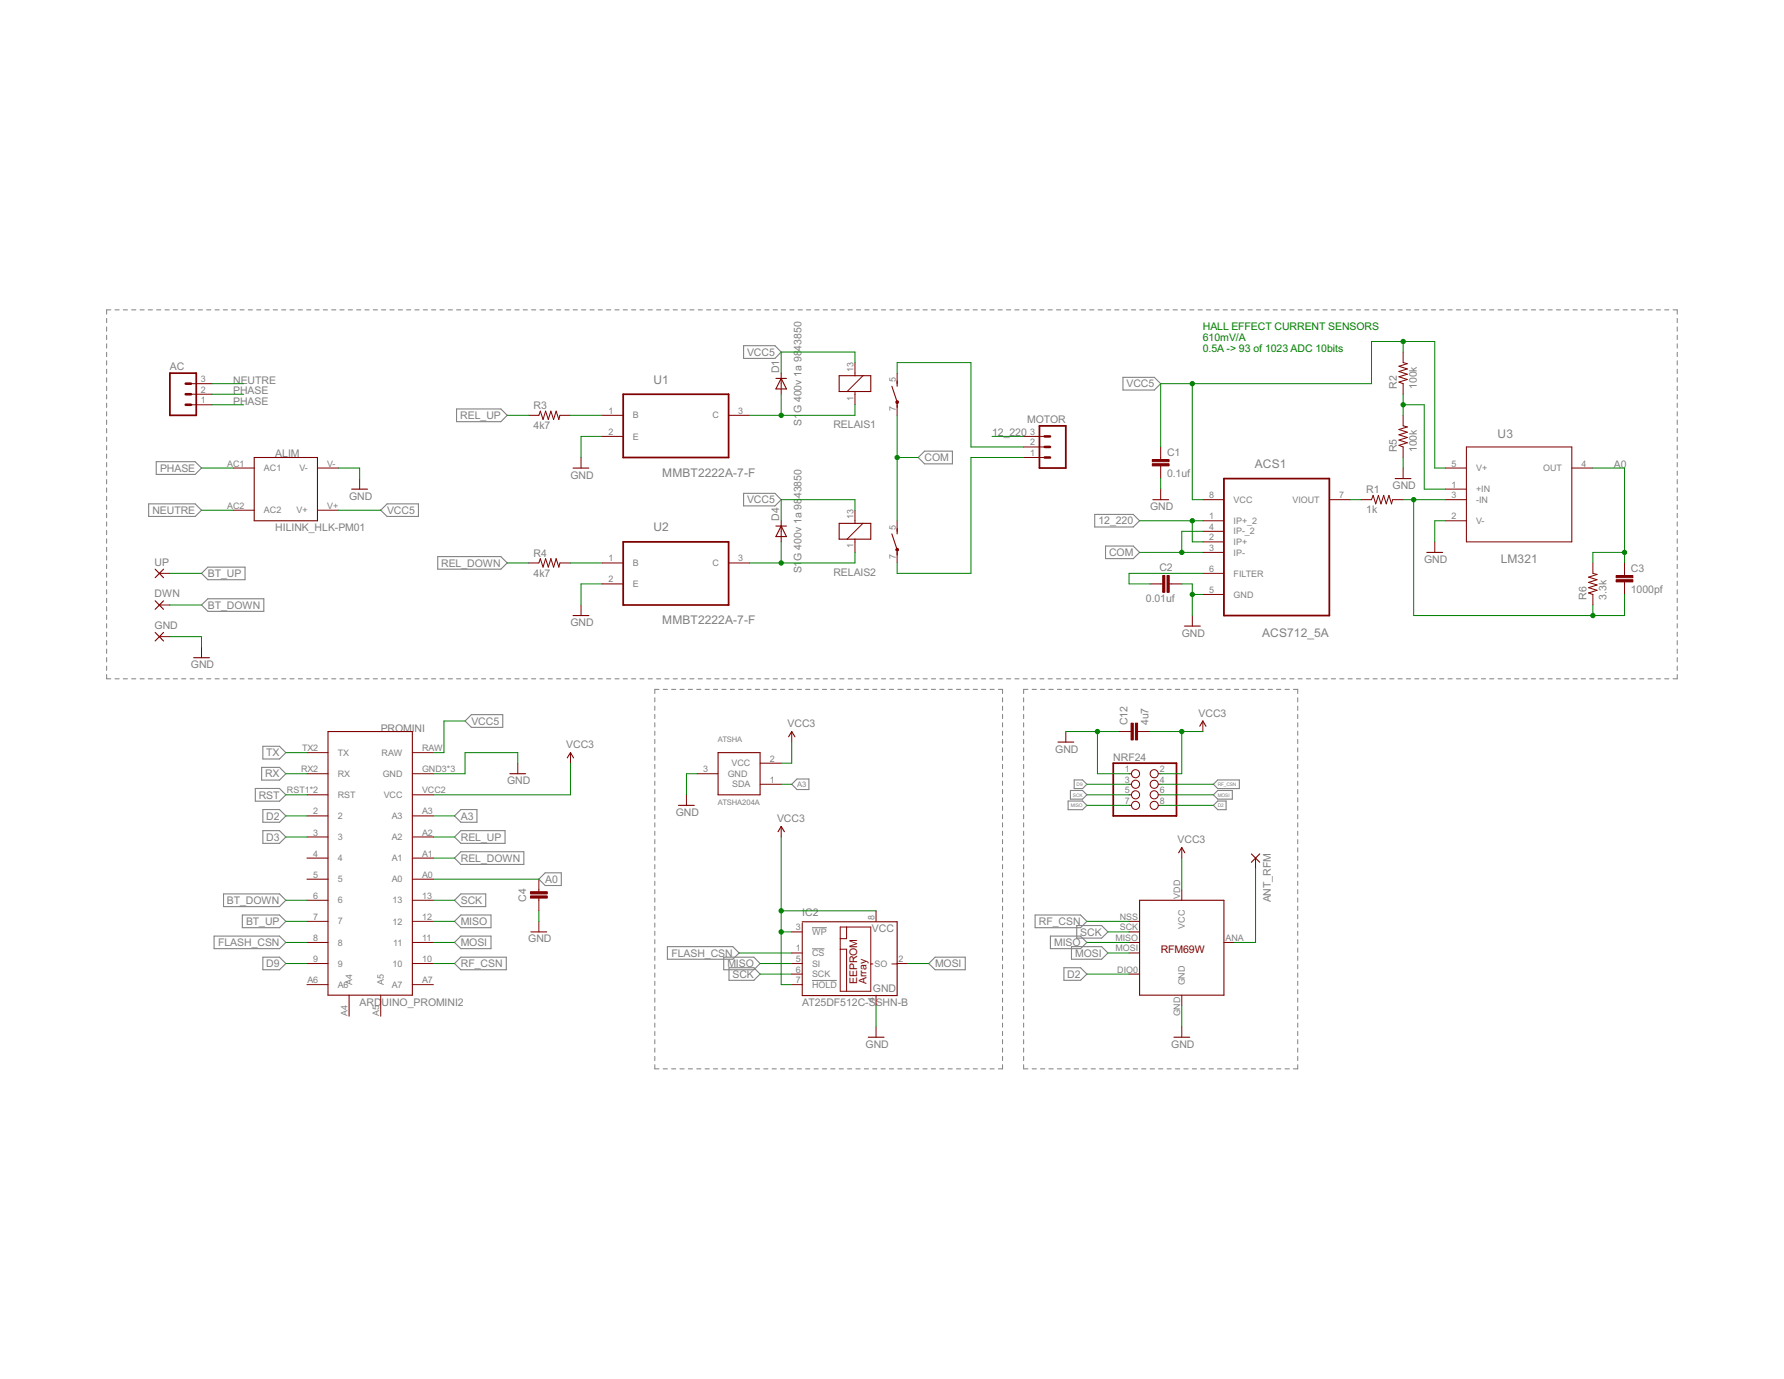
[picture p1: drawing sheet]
<svg xmlns="http://www.w3.org/2000/svg" width="279mm" height="216mm" viewBox="0 0 279 216" stroke-linecap="round" stroke-linejoin="round" font-family="sans-serif">
<g fill="none" stroke="#808080" stroke-width=".16">
<path d="M16.7 49.8v.7M16.7 51.2v.7M16.7 52.5v.7M16.7 53.8v.7M16.7 55.2v.6M16.7 56.5v.6M16.7 57.8v.7M16.7 59.1v.7M17.4 48.5h-.7v.7M18 48.5h.7M19.3 48.5h.7M20.6 48.5h.7"/>
<path d="M21.9 48.5h.7M23.2 48.5h.7M24.5 48.5h.7M25.8 48.5h.7M27.1 48.5h.7M28.4 48.5h.7M29.8 48.5h.6M31.1 48.5h.6M32.4 48.5h.6M33.7 48.5h.6M35 48.5h.6M36.3 48.5h.6"/>
<path d="M37.6 48.5h.6M38.9 48.5h.6M40.2 48.5h.7M41.5 48.5h.6M42.8 48.5h.7M44.1 48.5h.7M45.4 48.5h.7M46.7 48.5h.7M48 48.5h.7M49.3 48.5h.7M50.6 48.5h.7M51.9 48.5h.7"/>
<path d="M53.2 48.5h.7M54.5 48.5h.7M55.9 48.5h.6M57.1 48.5h.7M58.5 48.5h.6M59.8 48.5h.6M61.1 48.5h.6M62.4 48.5h.6M63.7 48.5h.6M65 48.5h.6M66.3 48.5h.7M67.6 48.5h.6"/>
<path d="M68.9 48.5h.7M70.2 48.5h.7M71.5 48.5h.7M72.8 48.5h.7M74.1 48.5h.7M75.4 48.5h.7M76.7 48.5h.7M78 48.5h.7M79.3 48.5h.7M80.6 48.5h.7M81.9 48.5h.7M83.2 48.5h.7"/>
<path d="M84.6 48.5h.6M85.9 48.5h.6M87.2 48.5h.6M88.5 48.5h.6M89.8 48.5h.6M91.1 48.5h.6M92.4 48.5h.6M93.7 48.5h.6M95 48.5h.7M96.3 48.5h.7M97.6 48.5h.7M98.9 48.5h.7"/>
<path d="M100.2 48.5h.7M101.5 48.5h.7M102.8 48.5h.7M104.1 48.5h.7M105.4 48.5h.7M106.7 48.5h.7M108 48.5h.7M109.3 48.5h.7M110.7 48.5h.6M112 48.5h.6M113.3 48.5h.6M114.6 48.5h.6"/>
<path d="M115.9 48.5h.6M117.2 48.5h.6M118.5 48.5h.6M119.8 48.5h.6M121.1 48.5h.7M122.4 48.5h.6M123.7 48.5h.7M125 48.5h.7M126.3 48.5h.7M127.6 48.5h.7M128.9 48.5h.7M130.2 48.5h.7"/>
<path d="M131.5 48.5h.7M132.8 48.5h.7M134.1 48.5h.7M135.4 48.5h.7M136.8 48.5h.6M138 48.5h.7M139.4 48.5h.6M140.7 48.5h.6M142 48.5h.6M143.3 48.5h.6M144.6 48.5h.6M145.9 48.5h.6"/>
<path d="M147.2 48.5h.6M148.5 48.5h.6M149.8 48.5h.7M151.1 48.5h.7M152.4 48.5h.7M153.7 48.5h.7M155 48.5h.7M156.3 48.5h.7M157.6 48.5h.7M158.9 48.5h.7M160.2 48.5h.7M161.5 48.5h.7"/>
<path d="M162.9 48.5h.6M164.1 48.5h.7M165.5 48.5h.6M166.8 48.5h.6M168.1 48.5h.6M169.4 48.5h.6M170.7 48.5h.6M172 48.5h.6M173.3 48.5h.6M174.6 48.5h.6M175.9 48.5h.7M177.2 48.5h.7"/>
<path d="M178.5 48.5h.7M179.8 48.5h.7M181.1 48.5h.7M182.4 48.5h.7M183.7 48.5h.7M185 48.5h.7M186.3 48.5h.7M187.6 48.5h.7M188.9 48.5h.7M190.2 48.5h.7M191.6 48.5h.6M192.8 48.5h.7"/>
<path d="M194.2 48.5h.6M195.5 48.5h.6M196.8 48.5h.6M198.1 48.5h.6M199.4 48.5h.6M200.7 48.5h.6M202 48.5h.6M203.3 48.5h.6M204.6 48.5h.7M205.9 48.5h.7M207.2 48.5h.7M208.5 48.5h.7"/>
<path d="M209.8 48.5h.7M211.1 48.5h.7M212.4 48.5h.7M213.7 48.5h.7M215 48.5h.7M216.3 48.5h.7M217.7 48.5h.6M218.9 48.5h.7M220.3 48.5h.6M221.6 48.5h.6M222.9 48.5h.6M224.2 48.5h.6"/>
<path d="M225.5 48.5h.6M226.8 48.5h.6M228.1 48.5h.6M229.4 48.5h.6M230.7 48.5h.7M232 48.5h.7M233.3 48.5h.7M234.6 48.5h.7M235.9 48.5h.7M237.2 48.5h.7M238.5 48.5h.7M239.8 48.5h.7"/>
<path d="M241.1 48.5h.7M242.4 48.5h.7M243.8 48.5h.6M245 48.5h.7M246.4 48.5h.6M247.6 48.5h.7M249 48.5h.6M250.3 48.5h.6M251.6 48.5h.6M252.9 48.5h.6M254.2 48.5h.6M255.5 48.5h.6"/>
<path d="M256.8 48.5h.7M258.1 48.5h.7M259.4 48.5h.7M260.7 48.5h.7M262 48.5h.7v.7M262.7 49.8v.7M262.7 51.2v.7M262.7 52.5v.7M262.7 53.8v.7M262.7 55.2v.6M262.7 56.5v.6M262.7 57.8v.7"/>
<path d="M262.7 59.1v.7M16.7 60.5v.7M16.7 61.8v.7M16.7 63.1v.7M16.7 64.5v.6M16.7 65.8v.7M16.7 67.1v.7M16.7 68.4v.7M16.7 69.8v.6M16.7 71.1v.7M16.7 72.4v.7M16.7 73.7v.7"/>
<path d="M16.7 75.1v.7M16.7 76.4v.7M16.7 77.7v.7M16.7 79.1v.6M262.7 60.5v.7M262.7 61.8v.7M262.7 63.1v.7M262.7 64.5v.6M262.7 65.8v.7M262.7 67.1v.7M262.7 68.4v.7M262.7 69.8v.6"/>
<path d="M262.7 71.1v.7M262.7 72.4v.7M262.7 73.7v.7M262.7 75.1v.7M262.7 76.4v.7M262.7 77.7v.7M262.7 79.1v.6M16.7 80.4v.6M16.7 81.7v.7M16.7 83v.7M16.7 84.4v.6M16.7 85.7v.7"/>
<path d="M16.7 87v.7M16.7 88.3v.7M16.7 89.7v.7M16.7 91v.7M16.7 92.3v.7M16.7 93.7v.6M16.7 95v.7M16.7 96.3v.7M16.7 97.6v.7M16.7 99v.7M262.7 80.4v.6M262.7 81.7v.7"/>
<path d="M262.7 83v.7M262.7 84.4v.6M262.7 85.7v.7M262.7 87v.7M262.7 88.3v.7M262.7 89.7v.7M262.7 91v.7M262.7 92.3v.7M262.7 93.7v.6M262.7 95v.7M262.7 96.3v.7M262.7 97.6v.7"/>
<path d="M262.7 99v.7M16.7 105.6v.7h.7M16.7 100.3v.7M16.7 101.6v.7M16.7 103v.6M16.7 104.3v.7M18 106.3h.7M19.3 106.3h.7M20.6 106.3h.7M21.9 106.3h.7M23.2 106.3h.7M24.5 106.3h.7"/>
<path d="M25.8 106.3h.7M27.1 106.3h.7M28.4 106.3h.7M29.8 106.3h.6M31.1 106.3h.6M32.4 106.3h.6M33.7 106.3h.6M35 106.3h.6M36.3 106.3h.6M37.6 106.3h.6M38.9 106.3h.6M40.2 106.3h.7"/>
<path d="M41.5 106.3h.6M42.8 106.3h.7M44.1 106.3h.7M45.4 106.3h.7M46.7 106.3h.7M48 106.3h.7M49.3 106.3h.7M50.6 106.3h.7M51.9 106.3h.7M53.2 106.3h.7M54.5 106.3h.7M55.9 106.3h.6"/>
<path d="M57.1 106.3h.7M58.5 106.3h.6M59.8 106.3h.6M61.1 106.3h.6M62.4 106.3h.6M63.7 106.3h.6M65 106.3h.6M66.3 106.3h.7M67.6 106.3h.6M68.9 106.3h.7M70.2 106.3h.7M71.5 106.3h.7"/>
<path d="M72.8 106.3h.7M74.1 106.3h.7M75.4 106.3h.7M76.7 106.3h.7M78 106.3h.7M79.3 106.3h.7M80.6 106.3h.7M81.9 106.3h.7M83.2 106.3h.7M84.6 106.3h.6M85.9 106.3h.6M87.2 106.3h.6"/>
<path d="M88.5 106.3h.6M89.8 106.3h.6M91.1 106.3h.6M92.4 106.3h.6M93.7 106.3h.6M95 106.3h.7M96.3 106.3h.7M97.6 106.3h.7M98.9 106.3h.7M100.2 106.3h.7M101.5 106.3h.7M102.6 109.2v.7"/>
<path d="M102.6 110.6v.6M102.6 111.8v.7M102.6 113.2v.6M102.6 114.5v.6M102.6 115.8v.6M102.6 117.1v.6M102.6 118.4v.6M102.6 119.7v.6M102.8 106.3h.7M103.2 107.9h-.6v.7M103.9 107.9h.6M104.1 106.3h.7"/>
<path d="M105.2 107.9h.6M105.4 106.3h.7M106.5 107.9h.6M106.7 106.3h.7M107.8 107.9h.7M108 106.3h.7M109.1 107.9h.7M109.3 106.3h.7M110.4 107.9h.7M110.7 106.3h.6M111.7 107.9h.7M112 106.3h.6"/>
<path d="M113.1 107.9h.6M113.3 106.3h.6M114.4 107.9h.6M114.6 106.3h.6M115.7 107.9h.6M115.9 106.3h.6M117 107.9h.6M117.2 106.3h.6M118.3 107.9h.7M118.5 106.3h.6M119.6 107.9h.7M119.8 106.3h.6"/>
<path d="M120.9 107.9h.7M121.1 106.3h.7M122.2 107.9h.7M122.4 106.3h.6M123.5 107.9h.7M123.7 106.3h.7M124.9 107.9h.6M125 106.3h.7M126.2 107.9h.6M126.3 106.3h.7M127.5 107.9h.6M127.6 106.3h.7"/>
<path d="M128.8 107.9h.7M128.9 106.3h.7M130.1 107.9h.7M130.2 106.3h.7M131.4 107.9h.7M131.5 106.3h.7M132.7 107.9h.7M132.8 106.3h.7M134 107.9h.7M134.1 106.3h.7M135.4 107.9h.6M135.4 106.3h.7"/>
<path d="M136.7 107.9h.6M136.8 106.3h.6M138 107.9h.6M138 106.3h.7M139.3 107.9h.7M139.4 106.3h.6M140.6 107.9h.7M140.7 106.3h.6M141.9 107.9h.7M142 106.3h.6M143.2 107.9h.7M143.3 106.3h.6"/>
<path d="M144.5 107.9h.7M144.6 106.3h.6M145.9 107.9h.6M145.9 106.3h.6M147.2 107.9h.6M147.2 106.3h.6M148.5 106.3h.6M148.5 107.9h.6M149.8 106.3h.7M149.8 107.9h.7M151.1 106.3h.7M151.1 107.9h.7"/>
<path d="M152.4 106.3h.7M152.4 107.9h.7M153.7 106.3h.7M153.7 107.9h.7M155 106.3h.7M155 107.9h.7M156.3 106.3h.7M156.4 107.9h.6v.7M157 109.2v.7M157 110.6v.6M157 111.8v.7M157 113.2v.6"/>
<path d="M157 114.5v.6M157 115.8v.6M157 117.1v.6M157 118.4v.6M157 119.7v.6M157.6 106.3h.7M158.9 106.3h.7M160.2 106.3h.7M160.3 109.2v.7M160.3 110.6v.6M160.3 111.8v.7M160.3 113.2v.6"/>
<path d="M160.3 114.5v.6M160.3 115.8v.6M160.3 117.1v.6M160.3 118.4v.6M160.3 119.7v.6M161 107.9h-.7v.7M161.5 106.3h.7M161.6 107.9h.7M162.9 106.3h.6M163 107.9h.6M164.1 106.3h.7M164.3 107.9h.7"/>
<path d="M165.5 106.3h.6M165.6 107.9h.7M166.8 106.3h.6M166.9 107.9h.7M168.1 106.3h.6M168.2 107.9h.7M169.4 106.3h.6M169.6 107.9h.6M170.7 106.3h.6M170.9 107.9h.7M172 106.3h.6M172.2 107.9h.7"/>
<path d="M173.3 106.3h.6M173.5 107.9h.7M174.6 106.3h.6M174.8 107.9h.7M175.9 106.3h.7M176.2 107.9h.6M177.2 106.3h.7M177.5 107.9h.7M178.5 106.3h.7M178.8 107.9h.7M179.8 106.3h.7M180.1 107.9h.7"/>
<path d="M181.1 106.3h.7M181.4 107.9h.7M182.4 106.3h.7M182.8 107.9h.6M183.7 106.3h.7M184.1 107.9h.7M185 106.3h.7M185.4 107.9h.7M186.3 106.3h.7M186.7 107.9h.7M187.6 106.3h.7M188 107.9h.7"/>
<path d="M188.9 106.3h.7M189.4 107.9h.6M190.2 106.3h.7M190.7 107.9h.7M191.6 106.3h.6M192 107.9h.7M192.8 106.3h.7M193.3 107.9h.7M194.2 106.3h.6M194.6 107.9h.7M195.5 106.3h.6M196 107.9h.6"/>
<path d="M196.8 106.3h.6M197.3 107.9h.7M198.1 106.3h.6M198.6 107.9h.7M199.4 106.3h.6M199.9 107.9h.7M200.7 106.3h.6M201.3 107.9h.6M202 106.3h.6M202.6 107.9h.6v.7M203.2 109.2v.7M203.2 110.6v.6"/>
<path d="M203.2 111.8v.7M203.2 113.2v.6M203.2 114.5v.6M203.2 115.8v.6M203.2 117.1v.6M203.2 118.4v.6M203.2 119.7v.6M203.3 106.3h.6M204.6 106.3h.7M205.9 106.3h.7M207.2 106.3h.7M208.5 106.3h.7"/>
<path d="M209.8 106.3h.7M211.1 106.3h.7M212.4 106.3h.7M213.7 106.3h.7M215 106.3h.7M216.3 106.3h.7M217.7 106.3h.6M218.9 106.3h.7M220.3 106.3h.6M221.6 106.3h.6M222.9 106.3h.6M224.2 106.3h.6"/>
<path d="M225.5 106.3h.6M226.8 106.3h.6M228.1 106.3h.6M229.4 106.3h.6M230.7 106.3h.7M232 106.3h.7M233.3 106.3h.7M234.6 106.3h.7M235.9 106.3h.7M237.2 106.3h.7M238.5 106.3h.7M239.8 106.3h.7"/>
<path d="M241.1 106.3h.7M242.4 106.3h.7M243.8 106.3h.6M245 106.3h.7M246.4 106.3h.6M247.6 106.3h.7M249 106.3h.6M250.3 106.3h.6M251.6 106.3h.6M252.9 106.3h.6M254.2 106.3h.6M255.5 106.3h.6"/>
<path d="M256.8 106.3h.7M258.1 106.3h.7M259.4 106.3h.7M260.7 106.3h.7M262.7 100.3v.7M262.7 101.6v.7M262.7 103v.6M262.7 104.3v.7M262.7 105.6v.7h-.7M102.6 121v.6M102.6 122.3v.7M102.6 123.6v.7"/>
<path d="M102.6 124.9v.7M102.6 126.2v.7M102.6 127.5v.7M102.6 128.8v.7M102.6 130.1v.7M102.6 131.4v.7M102.6 132.7v.7M102.6 134v.7M102.6 135.4v.6M102.6 136.7v.6M102.6 138v.6M102.6 139.3v.6"/>
<path d="M157 121v.6M157 122.3v.7M157 123.6v.7M157 124.9v.7M157 126.2v.7M157 127.5v.7M157 128.8v.7M157 130.1v.7M157 131.4v.7M157 132.7v.7M157 134v.7M157 135.4v.6"/>
<path d="M157 136.7v.6M157 138v.6M157 139.3v.6M160.3 121v.6M160.3 122.3v.7M160.3 123.6v.7M160.3 124.9v.7M160.3 126.2v.7M160.3 127.5v.7M160.3 128.8v.7M160.3 130.1v.7M160.3 131.4v.7"/>
<path d="M160.3 132.7v.7M160.3 134v.7M160.3 135.4v.6M160.3 136.7v.6M160.3 138v.6M160.3 139.3v.6M203.2 121v.6M203.2 122.3v.7M203.2 123.6v.7M203.2 124.9v.7M203.2 126.2v.7M203.2 127.5v.7"/>
<path d="M203.2 128.8v.7M203.2 130.1v.7M203.2 131.4v.7M203.2 132.7v.7M203.2 134v.7M203.2 135.4v.6M203.2 136.7v.6M203.2 138v.6M203.2 139.3v.6M102.6 140.6v.6M102.6 141.9v.6M102.6 143.2v.6"/>
<path d="M102.6 144.5v.7M102.6 145.8v.7M102.6 147.1v.7M102.6 148.4v.7M102.6 149.7v.7M102.6 151v.7M102.6 152.3v.7M102.6 153.6v.7M102.6 154.9v.7M102.6 156.3v.6M102.6 157.6v.6M102.6 158.9v.6"/>
<path d="M127.2 148.5h1.9M127.2 153.5h3.9M127.2 145.2h2.3M157 140.6v.6M157 141.9v.6M157 143.2v.6M157 144.5v.7M157 145.8v.7M157 147.1v.7M157 148.4v.7M157 149.7v.7M157 151v.7"/>
<path d="M157 152.3v.7M157 153.6v.7M157 154.9v.7M157 156.3v.6M157 157.6v.6M157 158.9v.6M160.3 140.6v.6M160.3 141.9v.6M160.3 143.2v.6M160.3 144.5v.7M160.3 145.8v.7M160.3 147.1v.7"/>
<path d="M160.3 148.4v.7M160.3 149.7v.7M160.3 151v.7M160.3 152.3v.7M160.3 153.6v.7M160.3 154.9v.7M160.3 156.3v.6M160.3 157.6v.6M160.3 158.9v.6M203.2 140.6v.6M203.2 141.9v.6M203.2 143.2v.6"/>
<path d="M203.2 144.5v.7M203.2 145.8v.7M203.2 147.1v.7M203.2 148.4v.7M203.2 149.7v.7M203.2 151v.7M203.2 152.3v.7M203.2 153.6v.7M203.2 154.9v.7M203.2 156.3v.6M203.2 157.6v.6M203.2 158.9v.6"/>
<path d="M102.6 166.7v.6h.6M102.6 160.2v.6M102.6 161.5v.6M102.6 162.8v.6M102.6 164.1v.6M102.6 165.4v.7M103.9 167.3h.6M105.2 167.3h.6M106.5 167.3h.6M107.8 167.3h.7M109.1 167.3h.7M110.4 167.3h.7"/>
<path d="M111.7 167.3h.7M113.1 167.3h.6M114.4 167.3h.6M115.7 167.3h.6M117 167.3h.6M118.3 167.3h.7M119.6 167.3h.7M120.9 167.3h.7M122.2 167.3h.7M123.5 167.3h.7M124.9 167.3h.6M126.2 167.3h.6"/>
<path d="M127.5 167.3h.6M128.8 167.3h.7M130.1 167.3h.7M131.4 167.3h.7M132.7 167.3h.7M134 167.3h.7M135.4 167.3h.6M136.7 167.3h.6M138 167.3h.6M139.3 167.3h.7M140.6 167.3h.7M141.9 167.3h.7"/>
<path d="M143.2 167.3h.7M144.5 167.3h.7M145.9 167.3h.6M147.2 167.3h.6M148.5 167.3h.6M149.8 167.3h.7M151.1 167.3h.7M152.4 167.3h.7M153.7 167.3h.7M155 167.3h.7M157 160.2v.6M157 161.5v.6"/>
<path d="M157 162.8v.6M157 164.1v.6M157 165.4v.7M157 166.7v.6h-.6M160.3 166.7v.6h.7M160.3 160.2v.6M160.3 161.5v.6M160.3 162.8v.6M160.3 164.1v.6M160.3 165.4v.7M161.6 167.3h.7M163 167.3h.6"/>
<path d="M164.3 167.3h.7M165.6 167.3h.7M166.9 167.3h.7M168.2 167.3h.7M169.6 167.3h.6M170.9 167.3h.7M172.2 167.3h.7M173.5 167.3h.7M174.8 167.3h.7M176.2 167.3h.6M177.5 167.3h.7M178.8 167.3h.7"/>
<path d="M180.1 167.3h.7M181.4 167.3h.7M182.8 167.3h.6M184.1 167.3h.7M185.4 167.3h.7M186.7 167.3h.7M188 167.3h.7M189.4 167.3h.6M190.7 167.3h.7M192 167.3h.7M193.3 167.3h.7M194.6 167.3h.7"/>
<path d="M196 167.3h.6M197.3 167.3h.7M198.6 167.3h.7M199.9 167.3h.7M201.3 167.3h.6M203.2 166.7v.6h-.6M203.2 160.2v.6M203.2 161.5v.6M203.2 162.8v.6M203.2 164.1v.6M203.2 165.4v.7"/>
</g>
<g fill="none" stroke="#808080" stroke-width=".17">
<path d="M116.5 54.1h4.9l.9 1-.9 1h-4.9zM175.9 59.1h4.9l1 1-1 1h-4.9zM23.3 78.9h7.3l1 1-1 1h-7.3zM24.5 72.3h6.1l1 1-1 1h-6.1zM59.6 79.9l1-1h4.9v2h-4.9zM71.5 64h6.9l1 1-1 1h-6.9zM116.5 77.2h4.9l.9 1-.9 1h-4.9zM143.8 71.6l1-1h4.4v2h-4.4zM31.6 89.8l1-1h5.8v2h-5.8zM31.6 94.7l1-1h8.7v2h-8.7zM68.6 87.1h9.8l1 1-1 1h-9.8zM171.4 80.5h6.1l1 1-1 1h-6.1z"/>
<path d="M173.1 85.5h4.4l1 1-1 1h-4.4zM41.2 116.8h2.6l1 1-1 1h-2.6zM72.8 112.9l1-1h4.9v2h-4.9zM35 140h8.8l1 .9-1 1h-8.8zM40 123.4h3.8l1 1-1 1h-3.8zM41 120.1h2.8l1 1-1 1h-2.8zM41.2 126.7h2.6l1 1-1 1h-2.6zM41.2 130h2.6l1 1-1 1h-2.6zM71.2 131l1-1h6.9v2h-6.9zM71.2 134.3l1-1h9.8v2h-9.8zM72.2 126.7h2.5v2h-2.5l-1-1zM84.4 137.6l1-.9h2.5v1.9h-2.5z"/>
<path d="M124 122.8l.8-.8h1.9v1.6h-1.9zM167.3 125.4h2.2l.7 .7-.7 .7h-2.2zM167.6 123.8h1.9l.7 .6-.7 .7h-1.9zM168.2 122.1h1.3l.7 .7-.7 .7h-1.3zM190.7 123.8h2.3v1.3h-2.3l-.7-.7zM190.7 125.4h1.3v1.4h-1.3l-.7-.7zM190.7 122.1h3.4v1.4h-3.4l-.7-.7zM33.5 146.6h10.3l1 1-1 .9h-10.3zM38 143.3h5.8l1 1-1 .9h-5.8zM41.2 149.9h2.6l1 1-1 .9h-2.6zM71.2 140.9l1-.9h3.9v1.9h-3.9zM71.2 144.3l1-1h4.7v1.9h-4.7z"/>
<path d="M71.2 147.6l1-1h4.7v1.9h-4.7zM71.2 150.9l1-1h7.1v1.9h-7.1zM104.5 148.2h10.3l1 1-1 1h-10.3zM113.3 149.9h4.8l.9 1-.9 .9h-4.8zM114.2 151.5h3.9l.9 1-.9 1h-3.9zM145.5 150.9l1-1h4.7v1.9h-4.7zM162.1 143.3h7.1l1 1-1 .9h-7.1zM164.5 146.6h4.7l1 1-1 .9h-4.7zM166.6 151.5h2.6l1 1-1 1h-2.6zM167.8 148.2h4.7l1 1-1 1h-4.7zM168.6 144.9h3.9l1 1-1 1h-3.9z"/>
</g>
<g fill="none" stroke="#800000" stroke-width=".16">
<path d="M122.3 58.4v3.3M133.9 56.8v2M135.1 58.8l-2.4 2.5M140.5 58.4v1.7M219.8 55.1v1.7l.6 .1-1.3 .4 1.3 .5-1.3 .4 1.3 .4-1.3 .4 1.3 .4-1.3 .4 .7 .3v1.6M29.9 63.4h3.3M29.9 61.7h3.3M29.9 60.1h3.3M36.5 73.3h3.3M36.5 79.9h3.3M49.7 73.3h3.3M49.7 79.9h3.3"/>
<path d="M56.3 74.9v1.7M82.7 65h1.7l.2-.6 .4 1.3 .4-1.3 .5 1.3 .4-1.3 .4 1.3 .4-1.3 .4 1.3 .2-.7h1.6M91 71.6v1.7M94.3 65h3.3M94.3 68.3h3.3M114.1 65h3.3M133.9 61.3v2.1M133.9 79.9v2M140.5 63.4v1.6M160.3 68.3h3.3M160.3 70h3.3M160.3 71.6h3.3"/>
<path d="M181.8 70v1.9M181.8 72.9v2M181.8 76.6v1.6M188.4 78.2h3.3M208.2 78.2h3.3M213.1 78.2h1.7l.3-.6 .4 1.3 .4-1.3 .4 1.3 .4-1.3 .4 1.3 .4-1.3 .4 1.3 .2-.7h1.7M219.8 65v1.7l.6 .1-1.3 .4 1.3 .5-1.3 .4 1.3 .4-1.3 .4 1.3 .4-1.3 .4 .7 .3v1.6M219.8 73.3v1.6M226.4 78.2h3.3M226.4 73.3h3.3M226.4 76.6h3.3M229.7 70h16.5v14.8h-16.5z"/>
<path d="M246.2 73.3h3.3M25 89.8h1.6M25 94.7h1.6M25 99.7h1.6M82.7 88.1h1.7l.2-.6 .4 1.3 .4-1.3 .5 1.3 .4-1.3 .4 1.3 .4-1.3 .4 1.3 .2-.7h1.6M91 94.7v1.7M94.3 91.4h3.3M94.3 88.1h3.3M114.1 88.1h3.3M122.3 81.5v3.3M133.9 84.4v2.1M135.1 81.9l-2.4 2.5"/>
<path d="M140.5 81.5v1.7M140.5 86.5v1.6M180.1 91.4h2M183.1 91.4h2M186.7 96.4v1.6M188.4 81.5h3.3M188.4 83.2h3.3M188.4 84.8h3.3M188.4 86.5h3.3M188.4 89.8h3.3M188.4 93.1h3.3M224.7 84.8v1.7"/>
<path d="M226.4 81.5h3.3M249.5 88.1v1.7l.6 .1-1.3 .5 1.3 .4-1.3 .4 1.3 .4-1.3 .4 1.3 .4-1.3 .4 .7 .3v1.6M254.4 88.1v2M254.4 91.1v2M31.6 101.3v1.7M48.1 117.8h3.3M64.6 117.8h3.3M81.1 119.5v1.6M89.3 117.8v1.7M119 119.5h3.3M124 114.5v1.7M166.9 114.5v1.7"/>
<path d="M175.2 114.5h2M178.1 114.5h2M188.4 112.9v1.6M48.1 124.4h3.3M48.1 127.7h3.3M48.1 131h3.3M48.1 134.3h3.3M48.1 137.6h3.3M48.1 121.1h3.3M64.6 124.4h3.3M64.6 127.7h3.3M64.6 131h3.3"/>
<path d="M64.6 134.3h3.3M64.6 137.6h3.3M64.6 121.1h3.3M84.4 137.6v2M107.5 124.4v1.7M109.2 121.1h3.3M119 122.8h3.3M122.3 129.4v1.6M176.8 124.4h.4M176.8 121.1h.4M176.8 122.8h.4M176.8 126.1h.4"/>
<path d="M181.4 124.4h.4M181.4 121.1h.4M181.4 122.8h.4M181.4 126.1h.4M185.1 132.7v1.6M185.1 139.3v1.6M196.6 134.3v1.7M48.1 140.9h3.3M48.1 144.3h3.3M48.1 147.6h3.3M48.1 150.9h3.3M48.1 154.2h3.3"/>
<path d="M54.7 155.8v3.3M59.6 155.8v3.3M64.6 140.9h3.3M64.6 144.3h3.3M64.6 147.6h3.3M64.6 150.9h3.3M64.6 154.2h3.3M84.4 140.6v2M84.4 144.3v1.6M124 150.9h1.6M124 154.2h1.6M124 149.2h1.6"/>
<path d="M124 152.5h1.6M124 145.9h1.6M131.6 145.1h4.8v10.1h-4.8zM131.6 148.6h1v6.6M132.6 145.1v1.9h-1M136.4 150.9h.3M137.2 142.6v1.7M137.2 155.8v1.7M139.7 150.9h.8M140.5 150.9h1.7M176.8 144.3h1.7M176.8 147.6h1.7"/>
<path d="M176.8 149.2h1.7M176.8 152.5h1.7M176.8 145.9h1.7M185.1 155.8v1.7M191.7 147.6h1.6M137.2 160.7v1.7M185.1 160.7v1.7"/>
<circle cx="177.8" cy="122.8" r=".64"/>
<circle cx="177.8" cy="124.4" r=".64"/>
<circle cx="177.8" cy="121.1" r=".64"/>
<circle cx="177.8" cy="126.1" r=".64"/>
<circle cx="180.8" cy="126.1" r=".64"/>
<circle cx="180.8" cy="124.4" r=".64"/>
<circle cx="180.8" cy="122.8" r=".64"/>
<circle cx="180.8" cy="121.1" r=".64"/>
</g>
<g fill="none" stroke="#800000" stroke-width=".17">
<path d="M121.5 59.2h1.7M122.3 59.2l.9 1.7h-1.7zM131.4 58.8h5v2.5h-5zM140.5 59.6v.9M39.8 71.6h9.9v9.9h-9.9zM55.1 76.6h2.5M89.7 73.3h2.5M139.7 60.5l.8 2.4v.9M180.6 78.2h2.4M218.5 74.9h2.5M24.3 89.1l1.3 1.3M24.3 94.1l1.3 1.3"/>
<path d="M24.3 99l1.3 1.4M25.6 89.1l-1.3 1.3M25.6 94.1l-1.3 1.3M25.6 99l-1.3 1.4M89.7 96.4h2.5M121.5 82.4h1.7M122.3 82.4l.9 1.6h-1.7zM131.4 81.9h5v2.5h-5zM139.7 83.6l.8 2.5v.8M140.5 82.8v.8M185.5 98h2.5M223.5 86.5h2.4"/>
<path d="M30.3 103h2.5M51.4 114.5h13.2v41.3h-13.2zM88.8 118.7l.5-.9 .5 .9M112.5 117.8h6.5v6.6h-6.5zM123.5 115.4l.5-.9 .5 .9M165.7 116.2h2.5M187.9 113.7l.5-.8 .5 .8M79.8 121.1h2.5M106.3 126.1h2.4M121.9 130.2l.4-.8 .6 .8M184.6 133.5l.5-.8 .5 .8M196 133.7l1.3 1.3"/>
<path d="M197.3 133.7l-1.3 1.3M83.1 145.9h2.5M125.6 144.3h14.9v11.6h-14.9v-11.4M178.5 140.9h13.2v14.9h-13.2zM136 162.4h2.5M183.9 162.4h2.4"/>
</g>
<g fill="#800000" stroke="#800000" stroke-width=".16">
<path d="M177.8 113.2h.4v2.6h-.4z"/>
<path d="M177.1 113.2h.4v2.6h-.4z"/>
<path d="M182.8 90.1h.3v2.6h-.3z"/>
<path d="M182.1 90.1h.3v2.6h-.3z"/>
<path d="M253.1 90.8h2.6v.3h-2.6z"/>
<path d="M253.1 90.1h2.6v.3h-2.6z"/>
<path d="M180.5 72.6h2.6v.3h-2.6z"/>
<path d="M180.5 71.9h2.6v.4h-2.6z"/>
<path d="M83.1 139.6h2.6v.4h-2.6z"/>
<path d="M83.1 140.3h2.6v.3h-2.6z"/>
</g>
<path d="M26.6 58.4h4.1v6.6h-4.1zM97.6 61.7h16.5v9.9h-16.5zM162.8 66.7h4.1v6.6h-4.1zM191.7 74.9h16.5v21.5h-16.5zM97.6 84.8h16.5v9.9h-16.5zM174.3 119.5h10v8.2h-10z" fill="none" stroke="#800000" stroke-width=".28"/>
<g fill="#800000" stroke="#800000" stroke-width=".16">
<path d="M140.4 62.8h.3v.3h-.3z" fill-rule="evenodd"/>
<path d="M140.4 85.9h.3v.3h-.3z" fill-rule="evenodd"/>
</g>
<path d="M29.1 60.1h.8M29.1 61.7h.8M29.1 63.4h.8M163.6 68.3h.8M163.6 70h.8M163.6 71.6h.8" fill="none" stroke="#800000" stroke-width=".4"/>
<g fill="none" stroke="#008000" stroke-width=".16">
<path d="M133.9 56.8v-1.7h-11.6v3.3M140.5 58.4v-1.6h11.6v13.2h8.2M219.8 53.5v1.6M31.6 73.3h4.9M31.6 79.9h4.9M33.2 60.1h5M33.2 61.7h5M33.2 63.4h5M53 73.3h3.3v1.6M53 79.9h6.6M79.4 65h3.3M89.3 65h5"/>
<path d="M94.3 68.3h-3.3v3.3M122.3 61.7v3.3M133.9 79.9v-1.7h-11.6v3.3M133.9 63.4v1.6h-16.5M140.5 65v16.5M140.5 71.6h3.3M155.4 68.3h4.9M160.3 71.6h-8.2v18.2h-11.6v-1.7M181.8 70v-9.9h33v-6.6h9.9v19.8h1.7M181.8 74.9v1.7M186.7 60.1v18.1h1.7M211.5 78.2h1.6"/>
<path d="M219.8 61.7v3.3M219.8 71.6v1.7M219.8 78.2h6.6M219.8 63.4h3.3v13.2h3.3M221.4 78.2v18.2h33v-3.3M249.5 73.3h4.9v14.8M26.6 99.7h5v1.6M26.6 89.8h5M26.6 94.7h5M79.4 88.1h3.3M89.3 88.1h5M94.3 91.4h-3.3v3.3"/>
<path d="M122.3 84.8v3.3M133.9 86.5v1.6h-16.5M178.5 81.5h9.9M178.5 86.5h9.9M185.1 91.4h1.6v5M186.7 81.5v3.3h1.7M186.7 93.1h1.7M188.4 83.2h-3.3v3.3M188.4 89.8h-11.6v1.6h3.3M226.4 81.5h-1.7v3.3M249.5 94.7v1.7M254.4 86.5h-4.9v1.6"/>
<path d="M44.8 117.8h3.3M72.8 112.9h-3.3v4.9h-1.6M81.1 119.5v-1.7h-8.3v3.3h-4.9M89.3 119.5v4.9h-21.4M124 116.2v3.3h-1.7M166.9 114.5h8.3M171.9 114.5v6.6h4.9M180.1 114.5h8.3M185.1 114.5v6.6h-3.3M44.8 124.4h3.3M44.8 121.1h3.3M44.8 127.7h3.3"/>
<path d="M44.8 131h3.3M67.9 127.7h3.3M67.9 131h3.3M67.9 137.6h16.5M67.9 134.3h3.3M109.2 121.1h-1.7v3.3M122.3 131v23.2h1.7M122.3 122.8h1.7M170.2 124.4h6.6M170.2 126.1h6.6M170.2 122.8h6.6M181.8 124.4h8.2"/>
<path d="M181.8 126.1h8.2M181.8 122.8h8.2M185.1 134.3v5M196.6 136v11.6h-3.3M44.8 140.9h3.3M44.8 144.3h3.3M44.8 150.9h3.3M44.8 147.6h3.3M67.9 140.9h3.3M67.9 144.3h3.3M67.9 150.9h3.3M67.9 147.6h3.3"/>
<path d="M84.4 142.6v1.7M115.8 149.2h8.2M119 152.5h5M119 150.9h5M122.3 145.9h1.7M122.3 142.6h14.9M137.2 157.5v3.2M142.2 150.9h3.3M170.2 152.5h6.6M170.2 144.3h6.6M170.2 147.6h6.6M173.5 145.9h3.3"/>
<path d="M173.5 149.2h3.3M185.1 157.5v3.2"/>
</g>
<g fill="#008000" stroke="#008000" stroke-width=".16">
<circle cx="185.1" cy="114.5" r=".34"/>
<circle cx="122.3" cy="145.9" r=".34"/>
<circle cx="122.3" cy="142.6" r=".34"/>
<circle cx="171.9" cy="114.5" r=".34"/>
<circle cx="186.7" cy="93.1" r=".34"/>
<circle cx="122.3" cy="65" r=".34"/>
<circle cx="186.7" cy="60.1" r=".34"/>
<circle cx="219.8" cy="53.5" r=".34"/>
<circle cx="122.3" cy="88.1" r=".34"/>
<circle cx="140.5" cy="71.6" r=".34"/>
<circle cx="185.1" cy="86.5" r=".34"/>
<circle cx="254.4" cy="86.5" r=".34"/>
<circle cx="221.4" cy="78.2" r=".34"/>
<circle cx="249.5" cy="96.4" r=".34"/>
<circle cx="219.8" cy="63.4" r=".34"/>
<circle cx="186.7" cy="81.5" r=".34"/>
</g>
<g font-size="2.1" fill="#808080">
<text x="102.3" y="60.1">U1</text>
<text x="234.6" y="68.6">U3</text>
<text x="103.7" y="74.6">MMBT2222A-7-F</text>
<text x="196.5" y="73.3">ACS1</text>
<text x="102.3" y="83.2">U2</text>
<text x="235" y="88.2">LM321</text>
<text x="103.7" y="97.8">MMBT2222A-7-F</text>
<text x="197.7" y="99.7">ACS712_5A</text>
</g>
<g font-size="1.8" fill="#008000">
<text x="188.4" y="51.6">HALL EFFECT CURRENT SENSORS</text>
<text x="188.4" y="53.4">610mV/A</text>
<text x="188.4" y="55.1">0.5A -&gt; 93 of 1023 ADC 10bits</text>
</g>
<g font-size="1.8" fill="#808080">
<text x="26.6" y="57.9">AC</text>
<text x="117" y="55.7">VCC5</text>
<text x="122" y="58.4" transform="rotate(-90 122 58.4)">D1</text>
<text x="125.5" y="54.9" transform="rotate(-90 125.5 54.9)">43850</text>
<text x="36.5" y="61.7">PHASE</text>
<text x="36.5" y="63.4">PHASE</text>
<text x="36.5" y="60.1">NEUTRE</text>
<text x="72.1" y="65.6">REL_UP</text>
<text x="83.6" y="64">R3</text>
<text x="125.5" y="64.7" transform="rotate(-90 125.5 64.7)">G 400v 1a 98</text>
<text x="176.4" y="60.7">VCC5</text>
<text x="218.8" y="60.9" transform="rotate(-90 218.8 60.9)">R2</text>
<text x="221.9" y="60.9" transform="rotate(-90 221.9 60.9)">100k</text>
<text x="43.1" y="71.6">ALIM</text>
<text x="83.6" y="67.2">4k7</text>
<text x="125.5" y="66.7" transform="rotate(-90 125.5 66.7)">S1</text>
<text x="130.5" y="67">RELAIS1</text>
<text x="155.4" y="68.3">12_220</text>
<text x="160.9" y="66.2">MOTOR</text>
<text x="182.8" y="71.4">C1</text>
<text x="218.8" y="70.8" transform="rotate(-90 218.8 70.8)">R5</text>
<text x="221.9" y="70.8" transform="rotate(-90 221.9 70.8)">100k</text>
<text x="25.1" y="73.9">PHASE</text>
<text x="89.3" y="74.9">GND</text>
<text x="125.5" y="78" transform="rotate(-90 125.5 78)">43850</text>
<text x="144.8" y="72.2">COM</text>
<text x="182.8" y="74.7">0.1uf</text>
<text x="214" y="77.3">R1</text>
<text x="218.1" y="76.6">GND</text>
<text x="252.8" y="73.3">A0</text>
<text x="23.9" y="80.5">NEUTRE</text>
<text x="43.1" y="83.2">HILINK_HLK-PM01</text>
<text x="54.7" y="78.2">GND</text>
<text x="60.6" y="80.5">VCC5</text>
<text x="117" y="78.8">VCC5</text>
<text x="122" y="81.5" transform="rotate(-90 122 81.5)">D4</text>
<text x="172" y="82.1">12_220</text>
<text x="180.1" y="79.9">GND</text>
<text x="214" y="80.4">1k</text>
<text x="24.2" y="88.6">UP</text>
<text x="69.1" y="88.7">REL_DOWN</text>
<text x="83.6" y="87.2">R4</text>
<text x="125.5" y="89.8" transform="rotate(-90 125.5 89.8)">S1</text>
<text x="125.5" y="87.8" transform="rotate(-90 125.5 87.8)">G 400v 1a 98</text>
<text x="173.7" y="87.1">COM</text>
<text x="181.6" y="89.5">C2</text>
<text x="223" y="88.1">GND</text>
<text x="255.4" y="89.5">C3</text>
<text x="24.2" y="93.5">DWN</text>
<text x="32.6" y="90.4">BT_UP</text>
<text x="32.6" y="95.3">BT_DOWN</text>
<text x="83.6" y="90.3">4k7</text>
<text x="130.5" y="90.1">RELAIS2</text>
<text x="179.5" y="94.2">0.01uf</text>
<text x="248.5" y="93.9" transform="rotate(-90 248.5 93.9)">R6</text>
<text x="251.6" y="93.9" transform="rotate(-90 251.6 93.9)">3.3k</text>
<text x="255.4" y="92.8">1000pf</text>
<text x="24.2" y="98.5">GND</text>
<text x="89.3" y="98">GND</text>
<text x="185.1" y="99.7">GND</text>
<text x="29.9" y="104.6">GND</text>
<text x="73.8" y="113.5">VCC5</text>
<text x="123.3" y="113.9">VCC3</text>
<text x="176.6" y="113.5" transform="rotate(-90 176.6 113.5)">C12</text>
<text x="179.9" y="113.5" transform="rotate(-90 179.9 113.5)">4u7</text>
<text x="187.7" y="112.2">VCC3</text>
<text x="41.7" y="118.4">TX</text>
<text x="59.6" y="114.5">PROMI</text>
<text x="64.9" y="114.5">NI</text>
<text x="88.7" y="117.2">VCC3</text>
<text x="165.3" y="117.8">GND</text>
<text x="174.4" y="119.1">NRF24</text>
<text x="40.5" y="125">RST</text>
<text x="41.5" y="121.7">RX</text>
<text x="79.4" y="122.8">GND</text>
<text x="41.7" y="128.3">D2</text>
<text x="41.7" y="131.6">D3</text>
<text x="72.2" y="128.3">A3</text>
<text x="72.2" y="131.6">REL_UP</text>
<text x="105.8" y="127.7">GND</text>
<text x="121.7" y="128.7">VCC3</text>
<text x="72.2" y="134.9">REL_DOWN</text>
<text x="184.4" y="132">VCC3</text>
<text x="35.5" y="141.5">BT_DOWN</text>
<text x="72.2" y="141.5">SCK</text>
<text x="82.4" y="141.1" transform="rotate(-90 82.4 141.1)">C4</text>
<text x="85.4" y="138.2">A0</text>
<text x="125.7" y="143.5">IC2</text>
<text x="199" y="141.3" transform="rotate(-90 199 141.3)">ANT_RFM</text>
<text x="34.2" y="148.1">FLASH_CSN</text>
<text x="38.5" y="144.8">BT_UP</text>
<text x="72.2" y="144.8">MISO</text>
<text x="72.2" y="148.1">MOSI</text>
<text x="82.7" y="147.5">GND</text>
<text x="105.2" y="149.8">FLASH_CSN</text>
<text x="136.5" y="146">VCC</text>
<text x="162.7" y="144.8">RF_CSN</text>
<text x="165.1" y="148.1">MISO</text>
<text x="168.4" y="149.8">MOSI</text>
<text x="169.2" y="146.5">SCK</text>
<text x="41.7" y="151.4">D9</text>
<text x="72.2" y="151.4">RF_CSN</text>
<text x="113.9" y="151.4">MISO</text>
<text x="114.7" y="153.1">SCK</text>
<text x="136.7" y="155.4">GND</text>
<text x="146.5" y="151.4">MOSI</text>
<text x="167.1" y="153.1">D2</text>
<text x="56.3" y="157.4">ARD</text>
<text x="59.8" y="157.4">UINO_PROMINI2</text>
<text x="125.7" y="157.5">AT25DF512C-SSHN-B</text>
<text x="135.6" y="164.1">GND</text>
<text x="183.4" y="164.1">GND</text>
</g>
<g font-size="1.8" fill="#800000">
<text x="181.8" y="149.2">RFM69W</text>
<text x="134.2" y="154" transform="rotate(-90 134.2 154)">EEPROM</text>
<text x="135.7" y="154" transform="rotate(-90 135.7 154)">Array</text>
</g>
<g font-size="1.6" fill="#808080">
<text x="31.4" y="59.8">3</text>
<text x="133.7" y="58.2" transform="rotate(-90 133.7 58.2)">13</text>
<text x="140.3" y="59.8" transform="rotate(-90 140.3 59.8)">5</text>
<text x="31.4" y="63.1">1</text>
<text x="31.4" y="61.5">2</text>
<text x="95.3" y="64.8">1</text>
<text x="99.1" y="65.5">B</text>
<text x="111.6" y="65.5">C</text>
<text x="115.6" y="64.8">3</text>
<text x="133.7" y="62.7" transform="rotate(-90 133.7 62.7)">1</text>
<text x="140.3" y="64.4" transform="rotate(-90 140.3 64.4)">7</text>
<text x="95.3" y="68.1">2</text>
<text x="99.1" y="68.8">E</text>
<text x="161.3" y="71.4">1</text>
<text x="161.3" y="69.7">2</text>
<text x="161.3" y="68.1">3</text>
<text x="35.6" y="73">AC1</text>
<text x="41.3" y="73.8">AC1</text>
<text x="46.9" y="73.8">V-</text>
<text x="51.2" y="73">V-</text>
<text x="189.4" y="78">8</text>
<text x="209.7" y="78">7</text>
<text x="227.4" y="73">5</text>
<text x="227.4" y="76.3">1</text>
<text x="227.4" y="78">3</text>
<text x="231.2" y="73.8">V+</text>
<text x="231.2" y="77.1">+IN</text>
<text x="241.7" y="73.8">OUT</text>
<text x="247.7" y="73">4</text>
<text x="35.6" y="79.6">AC2</text>
<text x="41.3" y="80.4">AC2</text>
<text x="46.4" y="80.4">V+</text>
<text x="51.2" y="79.6">V+</text>
<text x="133.7" y="81.3" transform="rotate(-90 133.7 81.3)">13</text>
<text x="140.3" y="82.9" transform="rotate(-90 140.3 82.9)">5</text>
<text x="189.4" y="81.3">1</text>
<text x="189.4" y="82.9">4</text>
<text x="193.2" y="78.7">VCC</text>
<text x="193.2" y="82">IP+_2</text>
<text x="193.2" y="83.7">IP-_2</text>
<text x="202.4" y="78.7">VIOUT</text>
<text x="227.4" y="81.3">2</text>
<text x="231.2" y="78.7">-IN</text>
<text x="231.2" y="82">V-</text>
<text x="95.3" y="87.9">1</text>
<text x="99.1" y="88.6">B</text>
<text x="111.6" y="88.6">C</text>
<text x="115.6" y="87.9">3</text>
<text x="133.7" y="85.8" transform="rotate(-90 133.7 85.8)">1</text>
<text x="140.3" y="87.5" transform="rotate(-90 140.3 87.5)">7</text>
<text x="189.4" y="84.6">2</text>
<text x="189.4" y="86.2">3</text>
<text x="189.4" y="89.5">6</text>
<text x="193.2" y="85.3">IP+</text>
<text x="193.2" y="87">IP-</text>
<text x="95.3" y="91.2">2</text>
<text x="99.1" y="91.9">E</text>
<text x="189.4" y="92.8">5</text>
<text x="193.2" y="90.3">FILTER</text>
<text x="193.2" y="93.6">GND</text>
<text x="47.3" y="117.6">TX2</text>
<text x="52.9" y="118.3">TX</text>
<text x="59.8" y="118.3">RAW</text>
<text x="66.1" y="117.6">RAW</text>
<text x="114.6" y="120">VCC</text>
<text x="120.6" y="119.3">2</text>
<text x="44.9" y="124.2">RST1*2</text>
<text x="47.1" y="120.9">RX2</text>
<text x="52.9" y="124.9">RST</text>
<text x="52.9" y="121.6">RX</text>
<text x="59.9" y="121.6">GND</text>
<text x="60.1" y="124.9">VCC</text>
<text x="66.1" y="120.9">GND3*3</text>
<text x="66.1" y="124.2">VCC2</text>
<text x="110.1" y="120.9">3</text>
<text x="114" y="121.6">GND</text>
<text x="114.7" y="123.3">SDA</text>
<text x="120.6" y="122.6">1</text>
<text x="176.2" y="120.9">1</text>
<text x="176.2" y="122.6">3</text>
<text x="176.2" y="124.2">5</text>
<text x="176.2" y="125.9">7</text>
<text x="181.6" y="120.9">2</text>
<text x="181.6" y="122.6">4</text>
<text x="181.6" y="124.2">6</text>
<text x="181.6" y="125.9">8</text>
<text x="49.1" y="127.5">2</text>
<text x="49.1" y="130.8">3</text>
<text x="52.9" y="128.2">2</text>
<text x="52.9" y="131.5">3</text>
<text x="61.3" y="128.2">A3</text>
<text x="61.3" y="131.5">A2</text>
<text x="66.1" y="127.5">A3</text>
<text x="66.1" y="130.8">A2</text>
<text x="49.1" y="134.1">4</text>
<text x="49.1" y="137.4">5</text>
<text x="52.9" y="134.8">4</text>
<text x="61.3" y="134.8">A1</text>
<text x="66.1" y="134.1">A1</text>
<text x="66.1" y="137.4">A0</text>
<text x="49.1" y="140.7">6</text>
<text x="52.9" y="138.1">5</text>
<text x="52.9" y="141.4">6</text>
<text x="61.3" y="138.1">A0</text>
<text x="61.5" y="141.4">13</text>
<text x="66.1" y="140.7">13</text>
<text x="184.9" y="140.7" transform="rotate(-90 184.9 140.7)">VDD</text>
<text x="49.1" y="144">7</text>
<text x="49.1" y="147.3">8</text>
<text x="52.9" y="144.7">7</text>
<text x="52.9" y="148">8</text>
<text x="61.5" y="144.7">12</text>
<text x="61.6" y="148">11</text>
<text x="66.1" y="144">12</text>
<text x="66.1" y="147.3">11</text>
<text x="124.6" y="149">1</text>
<text x="124.6" y="145.7">3</text>
<text x="127.2" y="149.7">CS</text>
<text x="127.2" y="146.4">WP</text>
<text x="137" y="144" transform="rotate(-90 137 144)">8</text>
<text x="174.7" y="147.3">MISO</text>
<text x="174.7" y="149">MOSI</text>
<text x="175.4" y="145.7">SCK</text>
<text x="175.4" y="144">NSS</text>
<text x="185.6" y="145.4" transform="rotate(-90 185.6 145.4)">VCC</text>
<text x="191.9" y="147.3">ANA</text>
<text x="48.1" y="153.9">A6</text>
<text x="49.1" y="150.6">9</text>
<text x="52.9" y="151.3">9</text>
<text x="52.9" y="154.6">A6</text>
<text x="55.2" y="154.3" transform="rotate(-90 55.2 154.3)">A4</text>
<text x="60.1" y="154.3" transform="rotate(-90 60.1 154.3)">A5</text>
<text x="61.3" y="154.6">A7</text>
<text x="61.5" y="151.3">10</text>
<text x="66.1" y="150.6">10</text>
<text x="66.1" y="153.9">A7</text>
<text x="124.6" y="153.9">7</text>
<text x="124.6" y="152.3">6</text>
<text x="124.6" y="150.6">5</text>
<text x="127.2" y="154.6">HOLD</text>
<text x="127.2" y="153">SCK</text>
<text x="127.2" y="151.3">SI</text>
<text x="137" y="151.3">SO</text>
<text x="140.7" y="150.6">2</text>
<text x="175" y="152.3">DIO0</text>
<text x="185.6" y="154.3" transform="rotate(-90 185.6 154.3)">GND</text>
<text x="54.4" y="159" transform="rotate(-90 54.4 159)">A4</text>
<text x="59.4" y="159" transform="rotate(-90 59.4 159)">A5</text>
<text x="137" y="156.8" transform="rotate(-90 137 156.8)">4</text>
<text x="184.9" y="159.1" transform="rotate(-90 184.9 159.1)">GND</text>
</g>
<g font-size="1.3" fill="#808080">
<text x="112.4" y="116.2">ATSHA</text>
<text x="124.8" y="123.2">A3</text>
<text x="112.4" y="126.1">ATSHA204A</text>
</g>
<g font-size=".8" fill="#808080">
<text x="168" y="124.7">SCK</text>
<text x="168.6" y="123.1">D9</text>
<text x="190.7" y="124.7">MOSI</text>
<text x="190.7" y="123.1">RF_CSN</text>
<text x="167.7" y="126.4">MISO</text>
<text x="190.7" y="126.4">D2</text>
</g>
</svg>
